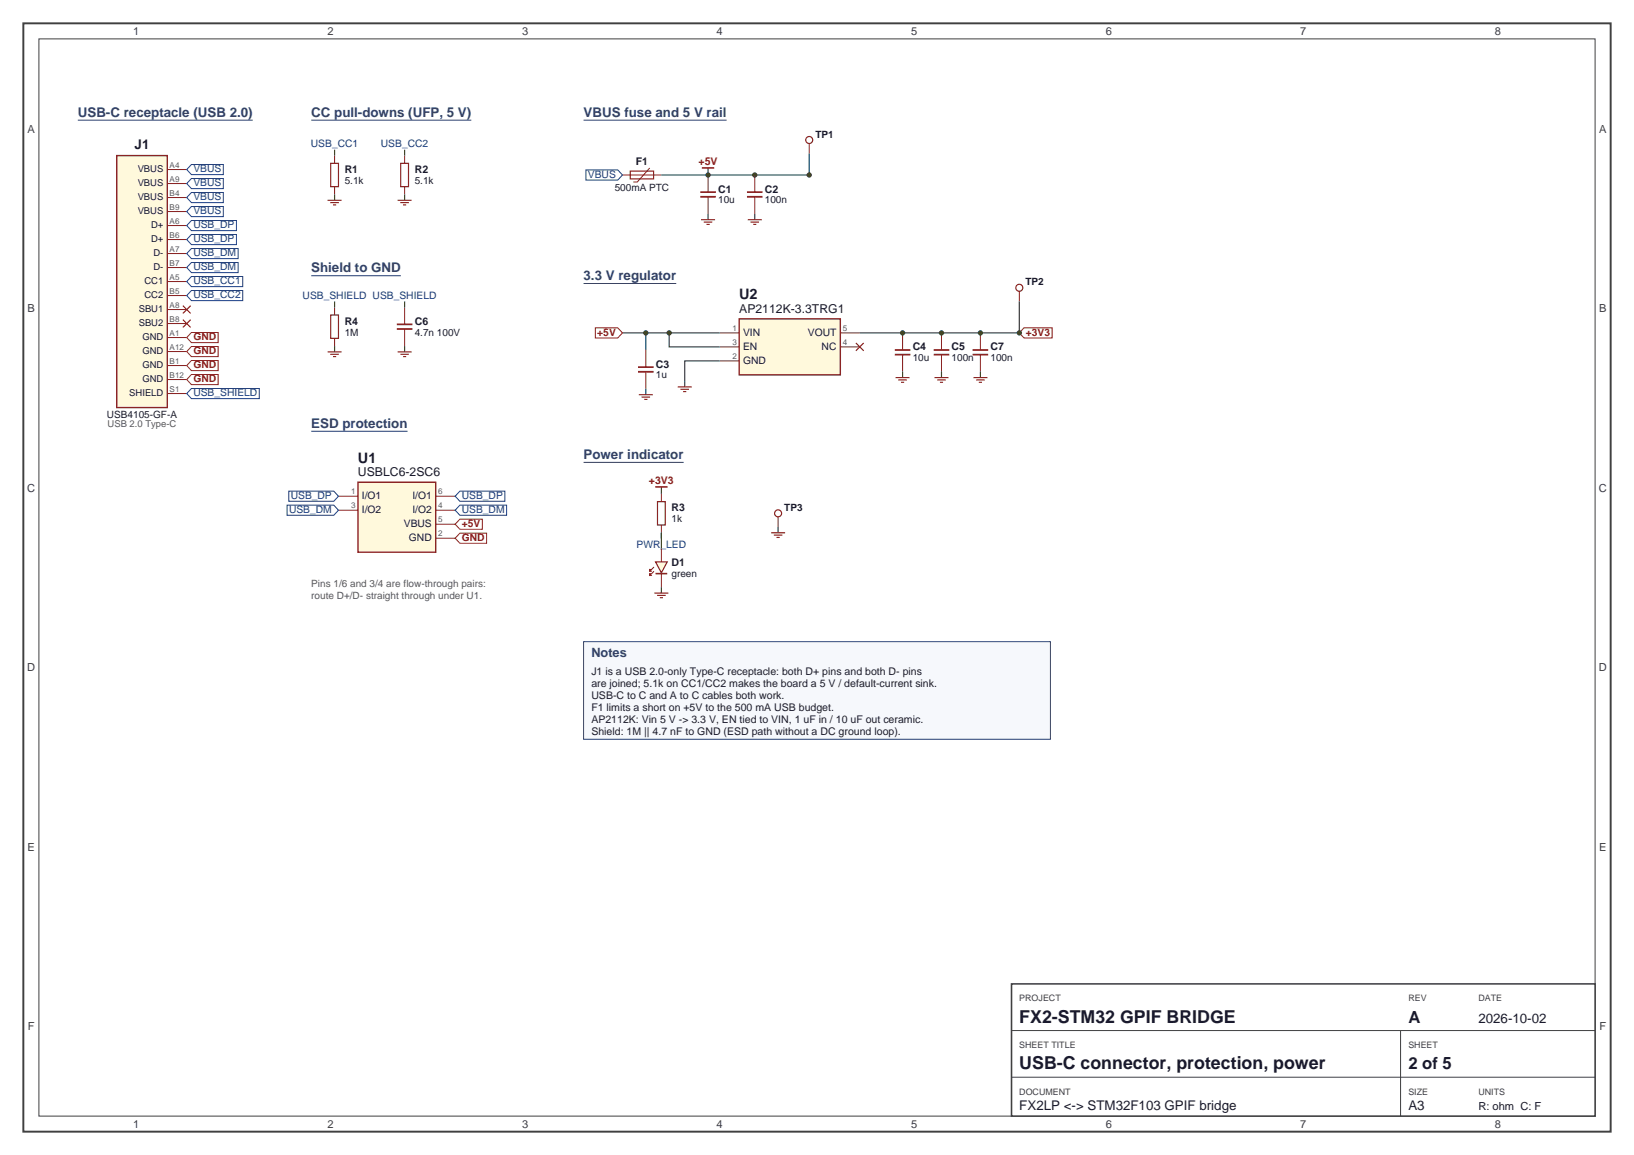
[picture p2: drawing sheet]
<svg xmlns="http://www.w3.org/2000/svg" width="420mm" height="297mm" viewBox="0 0 420 297" stroke-linecap="round" stroke-linejoin="round" font-family="sans-serif">
<path d="M6 6h408v285h-408z" fill="none" stroke="#404040" stroke-width=".5"/>
<path d="M10 10h400v277h-400z" fill="none" stroke="#404040" stroke-width=".26"/>
<path d="M260 253h150v34h-150z" fill-rule="evenodd" fill="#fff" stroke="#404040" stroke-width=".4"/>
<path d="M260 265h150M260 277h150M360 265v22" fill="none" stroke="#404040" stroke-width=".26"/>
<path d="M20 30.9h45" fill="none" stroke="#30406a" stroke-width=".26"/>
<path d="M30 40h13v64.8h-13z" fill-rule="evenodd" fill="#fff9dc" stroke="#7a1f1f" stroke-width=".35"/>
<path d="M43 43.6h5" fill="none" stroke="#7a1f1f" stroke-width=".26"/>
<path d="M49.2 42.3h8.2v2.6h-8.2l-1.2-1.3z" fill-rule="evenodd" fill="#fff" stroke="#123c8c" stroke-width=".26"/>
<path d="M43 47.2h5" fill="none" stroke="#7a1f1f" stroke-width=".26"/>
<path d="M49.2 45.9h8.2v2.6h-8.2l-1.2-1.3z" fill-rule="evenodd" fill="#fff" stroke="#123c8c" stroke-width=".26"/>
<path d="M43 50.8h5" fill="none" stroke="#7a1f1f" stroke-width=".26"/>
<path d="M49.2 49.5h8.2v2.6h-8.2l-1.2-1.3z" fill-rule="evenodd" fill="#fff" stroke="#123c8c" stroke-width=".26"/>
<path d="M43 54.4h5" fill="none" stroke="#7a1f1f" stroke-width=".26"/>
<path d="M49.2 53.1h8.2v2.6h-8.2l-1.2-1.3z" fill-rule="evenodd" fill="#fff" stroke="#123c8c" stroke-width=".26"/>
<path d="M43 58h5" fill="none" stroke="#7a1f1f" stroke-width=".26"/>
<path d="M49.2 56.7h11.6v2.6h-11.6l-1.2-1.3z" fill-rule="evenodd" fill="#fff" stroke="#123c8c" stroke-width=".26"/>
<path d="M43 61.6h5" fill="none" stroke="#7a1f1f" stroke-width=".26"/>
<path d="M49.2 60.3h11.6v2.6h-11.6l-1.2-1.3z" fill-rule="evenodd" fill="#fff" stroke="#123c8c" stroke-width=".26"/>
<path d="M43 65.2h5" fill="none" stroke="#7a1f1f" stroke-width=".26"/>
<path d="M49.2 63.9h12v2.6h-12l-1.2-1.3z" fill-rule="evenodd" fill="#fff" stroke="#123c8c" stroke-width=".26"/>
<path d="M43 68.8h5" fill="none" stroke="#7a1f1f" stroke-width=".26"/>
<path d="M49.2 67.5h12v2.6h-12l-1.2-1.3z" fill-rule="evenodd" fill="#fff" stroke="#123c8c" stroke-width=".26"/>
<path d="M43 72.4h5" fill="none" stroke="#7a1f1f" stroke-width=".26"/>
<path d="M49.2 71.1h13.2v2.6h-13.2l-1.2-1.3z" fill-rule="evenodd" fill="#fff" stroke="#123c8c" stroke-width=".26"/>
<path d="M43 76h5" fill="none" stroke="#7a1f1f" stroke-width=".26"/>
<path d="M49.2 74.7h13.2v2.6h-13.2l-1.2-1.3z" fill-rule="evenodd" fill="#fff" stroke="#123c8c" stroke-width=".26"/>
<path d="M43 79.6h5M43 83.2h5M43 86.8h5" fill="none" stroke="#7a1f1f" stroke-width=".26"/>
<path d="M47 78.6l2 2M49 78.6l-2 2M47 82.2l2 2M49 82.2l-2 2" fill="none" stroke="#a01818" stroke-width=".3"/>
<path d="M49.2 85.5h6.9v2.6h-6.9l-1.2-1.3z" fill-rule="evenodd" fill="#fff" stroke="#a01818" stroke-width=".26"/>
<path d="M43 90.4h5" fill="none" stroke="#7a1f1f" stroke-width=".26"/>
<path d="M49.2 89.1h6.9v2.6h-6.9l-1.2-1.3z" fill-rule="evenodd" fill="#fff" stroke="#a01818" stroke-width=".26"/>
<path d="M43 94h5" fill="none" stroke="#7a1f1f" stroke-width=".26"/>
<path d="M49.2 92.7h6.9v2.6h-6.9l-1.2-1.3z" fill-rule="evenodd" fill="#fff" stroke="#a01818" stroke-width=".26"/>
<path d="M43 97.6h5" fill="none" stroke="#7a1f1f" stroke-width=".26"/>
<path d="M49.2 96.3h6.9v2.6h-6.9l-1.2-1.3z" fill-rule="evenodd" fill="#fff" stroke="#a01818" stroke-width=".26"/>
<path d="M43 101.2h5" fill="none" stroke="#7a1f1f" stroke-width=".26"/>
<path d="M49.2 99.9h17.4v2.6h-17.4l-1.2-1.3z" fill-rule="evenodd" fill="#fff" stroke="#123c8c" stroke-width=".26"/>
<path d="M80 30.9h41.1M80 70.9h23.1M80 110.9h24.8" fill="none" stroke="#30406a" stroke-width=".26"/>
<path d="M85 42h2v6h-2zM103 42h2v6h-2zM85 81h2v6h-2z" fill="none" stroke="#7a1f1f" stroke-width=".3"/>
<path d="M86 40v2M86 48v2M104 40v2M104 48v2M86 79v2M104 79v4.4M86 87v2M104 84.6v4.4" fill="none" stroke="#7a1f1f" stroke-width=".26"/>
<path d="M86 38.5v1.5M104 38.5v1.5M86 50v1.5M104 50v1.5M86 77.5v1.5M104 77.5v1.5M86 89v1.5M104 89v1.5" fill="none" stroke="#0b6e2e" stroke-width=".3"/>
<path d="M84.2 51.5h3.6M84.9 52.1h2.2M85.6 52.7h.8M102.2 51.5h3.6M102.9 52.1h2.2M103.6 52.7h.8M84.2 90.5h3.6M84.9 91.1h2.2M85.6 91.7h.8M102.2 90.5h3.6M102.9 91.1h2.2M103.6 91.7h.8" fill="none" stroke="#a01818" stroke-width=".3"/>
<path d="M102 83.4h4M102 84.6h4" fill="none" stroke="#7a1f1f" stroke-width=".45"/>
<path d="M92 124h20v18h-20z" fill-rule="evenodd" fill="#fff9dc" stroke="#7a1f1f" stroke-width=".35"/>
<path d="M87 127.6h5" fill="none" stroke="#7a1f1f" stroke-width=".26"/>
<path d="M74.2 126.3h11.6l1.2 1.3-1.2 1.3h-11.6z" fill-rule="evenodd" fill="#fff" stroke="#123c8c" stroke-width=".26"/>
<path d="M87 131.2h5" fill="none" stroke="#7a1f1f" stroke-width=".26"/>
<path d="M73.8 129.9h12l1.2 1.3-1.2 1.3h-12z" fill-rule="evenodd" fill="#fff" stroke="#123c8c" stroke-width=".26"/>
<path d="M112 127.6h5" fill="none" stroke="#7a1f1f" stroke-width=".26"/>
<path d="M118.2 126.3h11.6v2.6h-11.6l-1.2-1.3z" fill-rule="evenodd" fill="#fff" stroke="#123c8c" stroke-width=".26"/>
<path d="M112 131.2h5" fill="none" stroke="#7a1f1f" stroke-width=".26"/>
<path d="M118.2 129.9h12v2.6h-12l-1.2-1.3z" fill-rule="evenodd" fill="#fff" stroke="#123c8c" stroke-width=".26"/>
<path d="M112 134.8h5" fill="none" stroke="#7a1f1f" stroke-width=".26"/>
<path d="M118.2 133.5h5.8v2.6h-5.8l-1.2-1.3z" fill-rule="evenodd" fill="#fff" stroke="#a01818" stroke-width=".26"/>
<path d="M112 138.4h5" fill="none" stroke="#7a1f1f" stroke-width=".26"/>
<path d="M118.2 137.1h6.9v2.6h-6.9l-1.2-1.3z" fill-rule="evenodd" fill="#fff" stroke="#a01818" stroke-width=".26"/>
<path d="M150 30.9h36.8" fill="none" stroke="#30406a" stroke-width=".26"/>
<path d="M162 44h6v2h-6z" fill="none" stroke="#7a1f1f" stroke-width=".3"/>
<path d="M160 45h10M167 43.2l-3.2 3.6h-1" fill="none" stroke="#7a1f1f" stroke-width=".26"/>
<path d="M150.6 43.7h8.2l1.2 1.3-1.2 1.3h-8.2z" fill-rule="evenodd" fill="#fff" stroke="#123c8c" stroke-width=".26"/>
<path d="M208 39.5v5.5h-38M182 43.2v1.8M182 55v1.5M194 55v1.5" fill="none" stroke="#0b6e2e" stroke-width=".3"/>
<g fill="#0b6e2e" stroke="#0b6e2e" stroke-width=".26">
<circle cx="182" cy="45" r=".55"/>
<circle cx="194" cy="45" r=".55"/>
<circle cx="208" cy="45" r=".55"/>
</g>
<path d="M180 49.4h4M180 50.6h4M192 49.4h4M192 50.6h4" fill="none" stroke="#7a1f1f" stroke-width=".45"/>
<path d="M208 36.9v2.6M182 45v4.4M182 50.6v4.4M194 45v4.4M194 50.6v4.4" fill="none" stroke="#7a1f1f" stroke-width=".26"/>
<path d="M180.2 56.5h3.6M180.9 57.1h2.2M181.6 57.7h.8M192.2 56.5h3.6M192.9 57.1h2.2M193.6 57.7h.8" fill="none" stroke="#a01818" stroke-width=".3"/>
<path d="M180.4 43.2h3.2" fill="none" stroke="#a01818" stroke-width=".4"/>
<circle cx="208" cy="36" r=".9" fill="none" stroke="#7a1f1f" stroke-width=".3"/>
<path d="M150 72.9h23.8" fill="none" stroke="#30406a" stroke-width=".26"/>
<path d="M190 82h26v14.4h-26z" fill-rule="evenodd" fill="#fff9dc" stroke="#7a1f1f" stroke-width=".35"/>
<path d="M185 85.6h5M185 89.2h5M185 92.8h5M216 85.6h5M216 89.2h5" fill="none" stroke="#7a1f1f" stroke-width=".26"/>
<path d="M220 88.2l2 2M222 88.2l-2 2" fill="none" stroke="#a01818" stroke-width=".3"/>
<path d="M160 85.6h12M185 85.6h-13v3.6h13" fill="none" stroke="#0b6e2e" stroke-width=".3"/>
<circle cx="172" cy="85.6" r=".55" fill="#0b6e2e" stroke="#0b6e2e" stroke-width=".26"/>
<path d="M153 84.3h5.8l1.2 1.3-1.2 1.3h-5.8z" fill-rule="evenodd" fill="#fff" stroke="#a01818" stroke-width=".26"/>
<path d="M164 94.4h4M164 95.6h4M230 90h4M230 91.2h4M240 90h4M240 91.2h4M250 90h4M250 91.2h4" fill="none" stroke="#7a1f1f" stroke-width=".45"/>
<path d="M166 90v4.4M166 95.6v4.4M232 85.6v4.4M232 91.2v4.4M242 85.6v4.4M242 91.2v4.4M252 85.6v4.4M252 91.2v4.4" fill="none" stroke="#7a1f1f" stroke-width=".26"/>
<path d="M166 85.6v4.4M185 92.8h-9v6.7M221 85.6h41M232 95.6v1.5M242 95.6v1.5M252 95.6v1.5M166 100v1.5" fill="none" stroke="#0b6e2e" stroke-width=".3"/>
<g fill="none" stroke="#a01818" stroke-width=".3">
<path d="M174.2 99.5h3.6M230.2 97.1h3.6M230.9 97.7h2.2M231.6 98.3h.8M240.2 97.1h3.6M240.9 97.7h2.2M241.6 98.3h.8M250.2 97.1h3.6M250.9 97.7h2.2M251.6 98.3h.8M164.2 101.5h3.6M164.9 102.1h2.2"/>
<path d="M165.6 102.7h.8M174.9 100.1h2.2M175.6 100.7h.8"/>
</g>
<g fill="#0b6e2e" stroke="#0b6e2e" stroke-width=".26">
<circle cx="166" cy="85.6" r=".55"/>
<circle cx="232" cy="85.6" r=".55"/>
<circle cx="242" cy="85.6" r=".55"/>
<circle cx="252" cy="85.6" r=".55"/>
</g>
<path d="M263.2 84.3h7.2v2.6h-7.2l-1.2-1.3z" fill-rule="evenodd" fill="#fff" stroke="#a01818" stroke-width=".26"/>
<g fill="none" stroke="#7a1f1f" stroke-width=".3">
<path d="M169 129h2v6h-2z"/>
<circle cx="262" cy="74" r=".9"/>
</g>
<path d="M262 74.9v2.6M170 127v2M170 135v2" fill="none" stroke="#7a1f1f" stroke-width=".26"/>
<path d="M262 77.5v8.1M170 125.2v1.8M170 137v1.5" fill="none" stroke="#0b6e2e" stroke-width=".3"/>
<circle cx="262" cy="85.6" r=".55" fill="#0b6e2e" stroke="#0b6e2e" stroke-width=".26"/>
<path d="M150 118.9h25.7" fill="none" stroke="#30406a" stroke-width=".26"/>
<path d="M168.4 125.2h3.2" fill="none" stroke="#a01818" stroke-width=".4"/>
<path d="M168.5 144.5h3l-1.5 2.8z" fill="#fff9dc" stroke="#7a1f1f" stroke-width=".3"/>
<path d="M168.5 147.5h3" fill="none" stroke="#7a1f1f" stroke-width=".4"/>
<path d="M200 132.9v2.6M168.1 145.8l-1.1 1.1 .1-.6-.1 .6h.6M168.1 146.9l-1.1 1.1 .1-.6-.1 .6h.6M170 141v3.5M170 147.5v3.5" fill="none" stroke="#7a1f1f" stroke-width=".26"/>
<path d="M170 137v4M200 135.5v1.5M170 151v1.5" fill="none" stroke="#0b6e2e" stroke-width=".3"/>
<path d="M198.2 137h3.6M198.9 137.6h2.2M199.6 138.2h.8M168.2 152.5h3.6M168.9 153.1h2.2M169.6 153.7h.8" fill="none" stroke="#a01818" stroke-width=".3"/>
<circle cx="200" cy="132" r=".9" fill="none" stroke="#7a1f1f" stroke-width=".3"/>
<path d="M150 165h120v25.1h-120z" fill-rule="evenodd" fill="#f6f8fc" stroke="#30406a" stroke-width=".26"/>
<g font-size="4.6" fill="#1a1a2e">
<text x="262" y="263">FX2-STM32 GPIF BRIDGE</text>
<text x="262" y="275">USB-C connector, protection, power</text>
</g>
<g font-size="4.3" fill="#1a1a2e">
<text x="362" y="263">A</text>
<text x="362" y="275">2 of 5</text>
</g>
<g font-size="3.7" fill="#1a1a2e">
<text x="190" y="77">U2</text>
<text x="92" y="119">U1</text>
</g>
<g font-size="3.4" fill="#30406a">
<text x="20" y="30">USB-C receptacle (USB 2.0)</text>
<text x="80" y="30">CC pull-downs (UFP, 5 V)</text>
<text x="150" y="30">VBUS fuse and 5 V rail</text>
<text x="80" y="70">Shield to GND</text>
<text x="150" y="72">3.3 V regulator</text>
<text x="80" y="110">ESD protection</text>
<text x="150" y="118">Power indicator</text>
</g>
<g font-size="3.4" fill="#1a1a2e">
<text x="34.6" y="38.4">J1</text>
<text x="380" y="263">2026-10-02</text>
<text x="262" y="285.5">FX2LP &lt;-&gt; STM32F103 GPIF bridge</text>
<text x="362" y="285.5">A3</text>
</g>
<text font-size="3.3" fill="#30406a" x="152" y="169">Notes</text>
<g font-size="3.1" fill="#1a1a2e">
<text x="190" y="80.4">AP2112K-3.3TRG1</text>
<text x="92" y="122.4">USBLC6-2SC6</text>
</g>
<g font-size="2.9" fill="#404040">
<text x="34.2" y="9">1</text>
<text x="84.2" y="9">2</text>
<text x="134.2" y="9">3</text>
<text x="184.2" y="9">4</text>
<text x="234.2" y="9">5</text>
<text x="284.2" y="9">6</text>
<text x="334.2" y="9">7</text>
<text x="384.2" y="9">8</text>
<text x="7" y="34.1">A</text>
<text x="411" y="34.1">A</text>
<text x="7" y="80.3">B</text>
<text x="411" y="80.3">B</text>
<text x="7" y="126.4">C</text>
<text x="411" y="126.4">C</text>
<text x="7" y="172.6">D</text>
<text x="411" y="172.6">D</text>
<text x="7" y="218.8">E</text>
<text x="411" y="218.8">E</text>
<text x="7.1" y="264.9">F</text>
<text x="411.1" y="264.9">F</text>
<text x="34.2" y="290">1</text>
<text x="84.2" y="290">2</text>
<text x="134.2" y="290">3</text>
<text x="184.2" y="290">4</text>
<text x="234.2" y="290">5</text>
<text x="284.2" y="290">6</text>
<text x="334.2" y="290">7</text>
<text x="384.2" y="290">8</text>
</g>
<text font-size="2.9" fill="#1a1a2e" x="380" y="285.5">R: ohm C: F</text>
<g font-size="2.7" fill="#1a1a2e">
<text x="88.6" y="44.5">R1</text>
<text x="106.6" y="44.5">R2</text>
<text x="163.4" y="42.4">F1</text>
<text x="184.6" y="49.5">C1</text>
<text x="196.6" y="49.5">C2</text>
<text x="88.6" y="83.5">R4</text>
<text x="106.6" y="83.5">C6</text>
<text x="168.6" y="94.5">C3</text>
<text x="234.6" y="90.1">C4</text>
<text x="244.6" y="90.1">C5</text>
<text x="254.6" y="90.1">C7</text>
<text x="172.6" y="131.5">R3</text>
<text x="172.6" y="145.5">D1</text>
<text x="152" y="173.5">J1 is a USB 2.0-only Type-C receptacle: both D+ pins and both D- pins</text>
<text x="152" y="176.6">are joined; 5.1k on CC1/CC2 makes the board a 5 V / default-current sink.</text>
<text x="152" y="179.7">USB-C to C and A to C cables both work.</text>
<text x="152" y="182.8">F1 limits a short on +5V to the 500 mA USB budget.</text>
<text x="152" y="185.9">AP2112K: Vin 5 V -&gt; 3.3 V, EN tied to VIN, 1 uF in / 10 uF out ceramic.</text>
<text x="152" y="189">Shield: 1M || 4.7 nF to GND (ESD path without a DC ground loop).</text>
</g>
<g font-size="2.7" fill="#a01818">
<text x="179.5" y="42.4">+5V</text>
<text x="166.8" y="124.4">+3V3</text>
</g>
<g font-size="2.6" fill="#1a1a2e">
<text x="209.6" y="35.4">TP1</text>
<text x="88.6" y="47.3">5.1k</text>
<text x="106.6" y="47.3">5.1k</text>
<text x="158" y="49.1">500mA PTC</text>
<text x="184.6" y="52.3">10u</text>
<text x="196.6" y="52.3">100n</text>
<text x="263.6" y="73.4">TP2</text>
<text x="88.6" y="86.3">1M</text>
<text x="106.6" y="86.3">4.7n 100V</text>
<text x="191" y="86.3">VIN</text>
<text x="191" y="89.9">EN</text>
<text x="207.7" y="86.3">VOUT</text>
<text x="211.2" y="89.9">NC</text>
<text x="191" y="93.5">GND</text>
<text x="234.6" y="92.9">10u</text>
<text x="244.6" y="92.9">100n</text>
<text x="254.6" y="92.9">100n</text>
<text x="168.6" y="97.3">1u</text>
<text x="27.5" y="107.4">USB4105-GF-A</text>
<text x="93" y="128.3">I/O1</text>
<text x="93" y="131.9">I/O2</text>
<text x="106" y="128.3">I/O1</text>
<text x="106" y="131.9">I/O2</text>
<text x="201.6" y="131.4">TP3</text>
<text x="103.8" y="135.5">VBUS</text>
<text x="172.6" y="134.3">1k</text>
<text x="105.1" y="139.1">GND</text>
<text x="172.6" y="148.3">green</text>
</g>
<g font-size="2.6" fill="#123c8c">
<text x="79.9" y="37.9">USB_CC1</text>
<text x="97.9" y="37.9">USB_CC2</text>
<text x="49.7" y="44.3">VBUS</text>
<text x="49.7" y="47.9">VBUS</text>
<text x="151.1" y="45.7">VBUS</text>
<text x="49.7" y="51.5">VBUS</text>
<text x="49.7" y="55.1">VBUS</text>
<text x="49.7" y="58.7">USB_DP</text>
<text x="49.7" y="62.3">USB_DP</text>
<text x="49.7" y="65.9">USB_DM</text>
<text x="49.7" y="69.5">USB_DM</text>
<text x="49.7" y="73.1">USB_CC1</text>
<text x="49.7" y="76.7">USB_CC2</text>
<text x="77.8" y="76.9">USB_SHIELD USB_SHIELD</text>
<text x="49.7" y="101.9">USB_SHIELD</text>
<text x="74.3" y="131.9">USB_DM</text>
<text x="74.7" y="128.3">USB_DP</text>
<text x="118.7" y="128.3">USB_DP</text>
<text x="118.7" y="131.9">USB_DM</text>
<text x="163.6" y="140.8">PWR_LED</text>
</g>
<g font-size="2.6" fill="#a01818">
<text x="49.7" y="87.5">GND</text>
<text x="153.5" y="86.3">+5V</text>
<text x="263.7" y="86.3">+3V3</text>
<text x="49.7" y="91.1">GND</text>
<text x="49.7" y="94.7">GND</text>
<text x="49.7" y="98.3">GND</text>
<text x="118.7" y="135.5">+5V</text>
<text x="118.7" y="139.1">GND</text>
</g>
<g font-size="2.6" fill="#5a5a5a">
<text x="80" y="151">Pins 1/6 and 3/4 are flow-through pairs:</text>
<text x="80" y="154">route D+/D- straight through under U1.</text>
</g>
<g font-size="2.4" fill="#1a1a2e">
<text x="35.4" y="44.3">VBUS</text>
<text x="35.4" y="47.9">VBUS</text>
<text x="35.4" y="51.5">VBUS</text>
<text x="35.4" y="55.1">VBUS</text>
<text x="38.8" y="58.7">D+</text>
<text x="38.8" y="62.3">D+</text>
<text x="39.4" y="65.9">D-</text>
<text x="39.4" y="69.5">D-</text>
<text x="37.1" y="73.1">CC1</text>
<text x="37.1" y="76.7">CC2</text>
<text x="35.7" y="80.3">SBU1</text>
<text x="35.7" y="83.9">SBU2</text>
<text x="36.6" y="87.5">GND</text>
<text x="36.6" y="91.1">GND</text>
<text x="36.6" y="94.7">GND</text>
<text x="33.2" y="101.9">SHIELD</text>
<text x="36.6" y="98.3">GND</text>
</g>
<text font-size="2.4" fill="#5a5a5a" x="27.7" y="109.8">USB 2.0 Type-C</text>
<g font-size="2.3" fill="#404040">
<text x="262" y="257.5">PROJECT</text>
<text x="362" y="257.5">REV</text>
<text x="380" y="257.5">DATE</text>
<text x="262" y="269.5">SHEET TITLE</text>
<text x="362" y="269.5">SHEET</text>
<text x="262" y="281.5">DOCUMENT</text>
<text x="362" y="281.5">SIZE</text>
<text x="380" y="281.5">UNITS</text>
</g>
<g font-size="2.1" fill="#5a5a5a">
<text x="43.6" y="43.1">A4</text>
<text x="43.6" y="46.7">A9</text>
<text x="43.6" y="50.3">B4</text>
<text x="43.6" y="53.9">B9</text>
<text x="43.6" y="57.5">A6</text>
<text x="43.6" y="61.1">B6</text>
<text x="43.6" y="64.7">A7</text>
<text x="43.6" y="68.3">B7</text>
<text x="43.6" y="71.9">A5</text>
<text x="43.6" y="75.5">B5</text>
<text x="43.6" y="79.1">A8</text>
<text x="43.6" y="82.7">B8</text>
<text x="43.6" y="86.3">A1</text>
<text x="43.6" y="89.9">A12</text>
<text x="188.2" y="85.1">1</text>
<text x="188.2" y="88.7">3</text>
<text x="216.6" y="85.1">5</text>
<text x="216.6" y="88.7">4</text>
<text x="43.6" y="93.5">B1</text>
<text x="188.2" y="92.3">2</text>
<text x="43.6" y="97.1">B12</text>
<text x="43.6" y="100.7">S1</text>
<text x="90.2" y="127.1">1</text>
<text x="90.2" y="130.7">3</text>
<text x="112.6" y="127.1">6</text>
<text x="112.6" y="130.7">4</text>
<text x="112.6" y="134.3">5</text>
<text x="112.6" y="137.9">2</text>
</g>
</svg>
